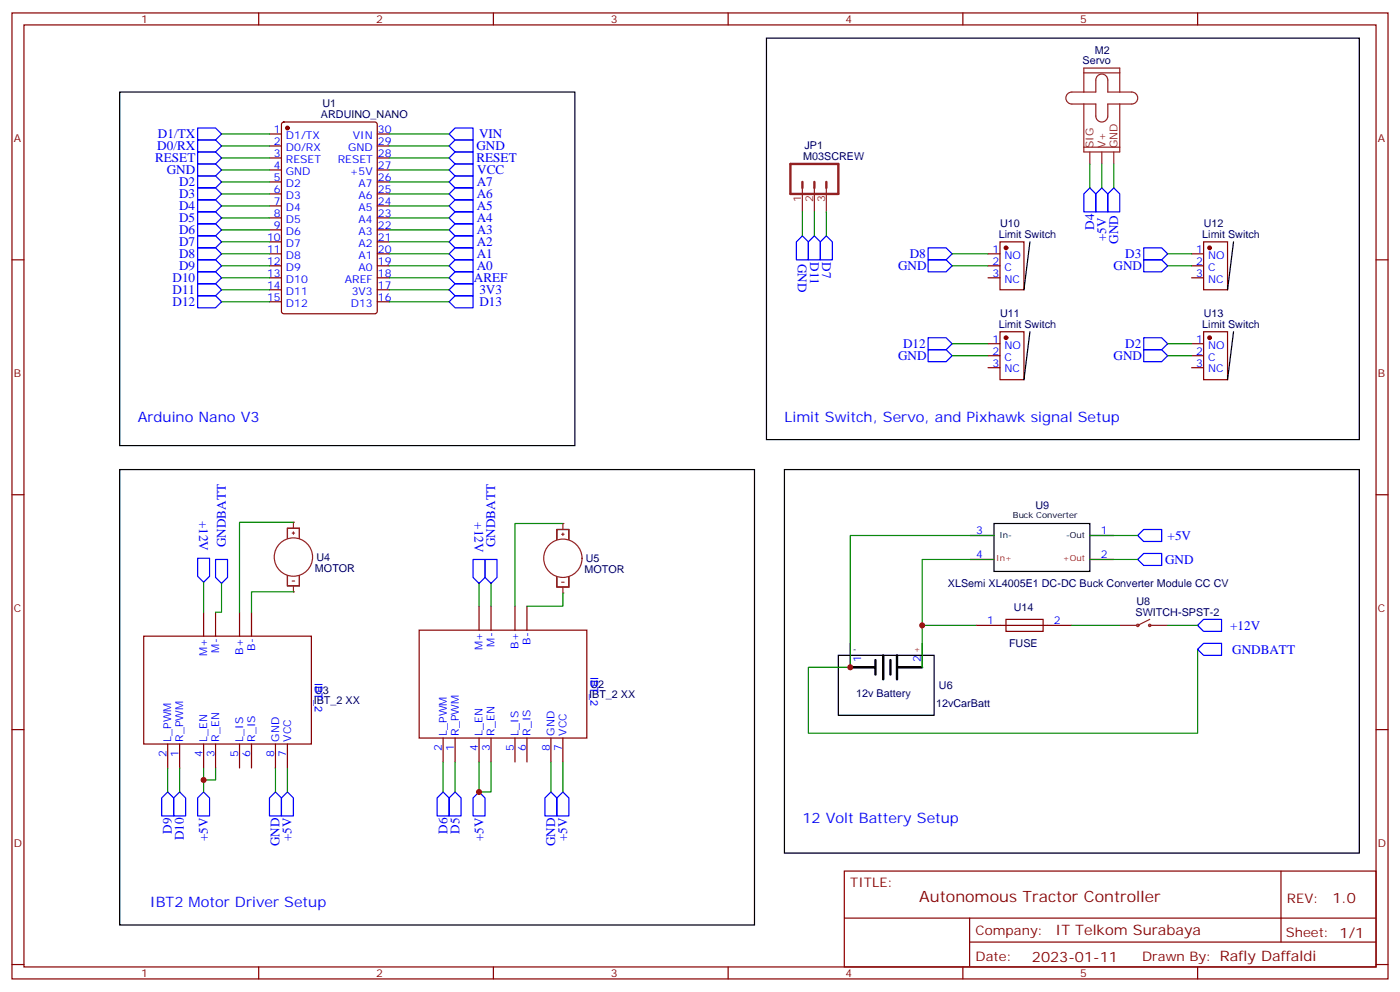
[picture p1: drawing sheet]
<svg xmlns="http://www.w3.org/2000/svg" width="412mm" height="292mm" viewBox="0 0 412 292" stroke-linecap="round" stroke-linejoin="round" font-family="sans-serif">
<g fill="none" stroke="#870000" stroke-width=".35">
<path d="M3.5 3.8h405.4v284.3h-405.4zM7.1 7.3h398.2v277.3h-398.2zM76.2 3.8v3.5M145.3 3.8v3.5M214.5 3.8v3.5M283.6 3.8v3.5M352.8 3.8v3.5M79.4 39.4h3.5M83.1 36.1l.5-.2h26.8l.7 .4v55.4l-.4 .6-27.1 .1-.6-.5-.1-55.3zM111.1 39.4h3.6M79.4 43h3.5M79.4 46.5h3.5"/>
<path d="M79.4 50h3.5M79.4 53.6h3.5M79.4 57.1h3.5M111.1 43h3.6M111.1 46.5h3.6M111.1 50h3.6M111.1 53.6h3.6M111.1 57.1h3.6M3.5 76.5h3.6M79.4 60.6h3.5M79.4 64.1h3.5M79.4 67.7h3.5"/>
<path d="M79.4 71.2h3.5M79.4 74.7h3.5M79.4 78.2h3.5M111.1 60.6h3.6M111.1 64.1h3.6M111.1 67.7h3.6M111.1 71.2h3.6M111.1 74.7h3.6M111.1 78.2h3.6M405.3 76.5h3.6M79.4 81.8h3.5M79.4 85.3h3.5"/>
<path d="M79.4 88.8h3.5M111.1 81.8h3.6M111.1 85.3h3.6M111.1 88.8h3.6M3.5 145.6h3.6M405.3 145.6h3.6M141.1 178.4v7.1M144.6 178.4v7.1M151.7 178.4v7.1M155.2 178.4v7.1M42.3 187.3h49.4v31.7h-49.4zM60 180.2v7.1"/>
<path d="M63.5 180.2v7.1M70.6 180.2v7.1M74.1 180.2v7.1M123.5 185.5h49.4v31.7h-49.4zM3.5 214.8h3.6M49.4 219v7.1M52.9 219v7.1M60 219v7.1M63.5 219v7.1M70.6 219v7.1M74.1 219v7.1M81.1 219v7.1"/>
<path d="M84.7 219v7.1M130.5 217.2v7.1M134.1 217.2v7.1M141.1 217.2v7.1M144.6 217.2v7.1M151.7 217.2v7.1M155.2 217.2v7.1M162.3 217.2v7.1M165.8 217.2v7.1M405.3 214.8h3.6M248.7 256.4h156.6v28.2h-156.6zM377.3 256.4v20.9"/>
<path d="M248.7 270.2h156.5M285.6 277.3h119.6M285.6 270.2v14.2M3.5 283.9h3.6M76.2 284.6v3.5M145.3 284.6v3.5M214.5 284.6v3.5M283.6 284.6v3.5M352.8 284.6v3.5M405.3 283.9h3.6"/>
</g>
<circle cx="84.7" cy="37.7" r=".53" fill="#870000" stroke="#870000" stroke-width=".35"/>
<g fill="none" stroke="#00f" stroke-width=".35">
<path d="M58.2 37.7h5.3l1.8 1.7-1.8 1.8h-5.3zM134.1 37.7h5.2v3.5h-5.2l-1.8-1.8zM58.2 41.2h5.3l1.8 1.8-1.8 1.7h-5.3zM58.2 44.7h5.3l1.8 1.8-1.8 1.8h-5.3zM58.2 48.3h5.3l1.8 1.7-1.8 1.8h-5.3zM58.2 51.8h5.3l1.8 1.8-1.8 1.7h-5.3zM58.2 55.3h5.3l1.8 1.8-1.8 1.7h-5.3zM58.2 58.8h5.3l1.8 1.8-1.8 1.8h-5.3zM134.1 41.2h5.2v3.5h-5.2l-1.8-1.7zM58.2 62.4h5.3l1.8 1.7-1.8 1.8h-5.3zM58.2 65.9h5.3l1.8 1.8-1.8 1.7h-5.3zM58.2 69.4h5.3l1.8 1.8-1.8 1.8h-5.3z"/>
<path d="M58.2 73h5.3l1.8 1.7-1.8 1.8h-5.3zM58.2 76.5h5.3l1.8 1.7-1.8 1.8h-5.3zM58.2 80h5.3l1.8 1.8-1.8 1.7h-5.3zM58.2 83.5h5.3l1.8 1.8-1.8 1.8h-5.3zM58.2 87.1h5.3l1.8 1.7-1.8 1.8h-5.3zM58.2 164.3h3.5v5.3l-1.7 1.8-1.8-1.8zM49.4 233.1l1.8 1.8v5.3h-3.6v-5.3zM52.9 233.1l1.8 1.8v5.3h-3.5v-5.3zM60 233.1l1.7 1.8v5.3h-3.5v-5.3zM81.1 233.1l1.8 1.8v5.3h-3.5v-5.3zM84.7 233.1l1.7 1.8v5.3h-3.5v-5.3z"/>
</g>
<path d="M65.3 39.4h14.1M65.3 43h14.1M65.3 46.5h14.1M65.3 50h14.1M65.3 53.6h14.1" fill="none" stroke="#008700" stroke-width=".35"/>
<g fill="#fff" stroke="#000" stroke-width=".35">
<path d="M84.7 169.3h3.5v3.1h-3.5z"/>
<path d="M84.7 155.5h3.5v3.2h-3.5z"/>
</g>
<path d="M84.7 158.3v-2.8h3.5v2.8M86.1 156.9h.7M86.4 153.7v1.8M86.4 156.6v.7M84.7 169.6v2.8h3.5v-2.8M86.1 171h.7M86.4 172.4v1.8" fill="none" stroke="#8c2424" stroke-width=".35"/>
<circle cx="86.4" cy="164" r="5.6" fill="#fff" stroke="#8c2424" stroke-width=".35"/>
<g fill="#8c2424">
<circle cx="86.4" cy="153.7" r=".18"/>
<circle cx="86.4" cy="174.2" r=".18"/>
</g>
<g fill="#fff" stroke="#000" stroke-width=".35">
<path d="M164 169.6h3.6v3.2h-3.6z"/>
<path d="M164 155.9h3.6v3.1h-3.6z"/>
</g>
<path d="M164 158.7v-2.8h3.6v2.8M165.5 157.3h.7M165.8 154.1v1.8M165.8 156.9v.7M164 170v2.8h3.6v-2.8M165.5 171.4h.7M165.8 172.8v1.8" fill="none" stroke="#8c2424" stroke-width=".35"/>
<circle cx="165.8" cy="164.3" r="5.6" fill="#fff" stroke="#8c2424" stroke-width=".35"/>
<g fill="#8c2424">
<circle cx="165.8" cy="154.1" r=".18"/>
<circle cx="165.8" cy="174.6" r=".18"/>
</g>
<g fill="none" stroke="#008700" stroke-width=".35">
<path d="M114.7 39.4h17.6M65.3 57.1h14.1M114.7 57.1h17.6M114.7 43h17.6M114.7 46.5h17.6M114.7 50h17.6M114.7 53.6h17.6M321 48.3v7M324.6 48.3v7M328.1 48.3v7M65.3 60.6h14.1M65.3 64.1h14.1"/>
<path d="M65.3 67.7h14.1M65.3 71.2h14.1M65.3 74.7h14.1M65.3 78.2h14.1M114.7 60.6h17.6M114.7 64.1h17.6M114.7 67.7h17.6M114.7 71.2h17.6M114.7 74.7h17.6M114.7 78.2h17.6M236.4 62.4v7M239.9 62.4v7"/>
<path d="M243.4 62.4v7M280.5 74.7h10.5M280.5 78.2h10.5M344 74.7h7M344 78.2h7M65.3 81.8h14.1M65.3 85.3h14.1M65.3 88.8h14.1M114.7 81.8h17.6M114.7 85.3h17.6M114.7 88.8h17.6M280.5 101.2h10.5"/>
<path d="M280.5 104.7h10.5M344 101.2h7M344 104.7h7M86.4 153.7h-15.8v26.5M165.8 154.1h-14.1v24.3M292.8 157.6h-42.3v38.8h-12.4v19.4h114.7v-24.7M321 157.6h14.1M60 171.4v8.8M65.3 171.7v8.5h-1.8M86.4 174.2h-12.3v6M141.1 171.7v6.7M144.6 171.7v6.7"/>
<path d="M165.8 174.6v3.8h-10.6M292.8 164.7h-21.2v31.7M321 164.7h14.1M271.6 184.1h15.9M315.7 184.1h14.1M344 184.1h8.8M49.4 226.1v7M52.9 226.1v7M60 226.1v7M63.5 226.1v3.5h-3.5M81.1 226.1v7M84.7 226.1v7"/>
<path d="M130.5 224.3v8.8M134.1 224.3v8.8M141.1 224.3v8.8h3.5v-8.8M162.3 224.3v8.8M165.8 224.3v8.8"/>
</g>
<g fill="none" stroke="#00f" stroke-width=".35">
<path d="M134.1 44.7h5.2v3.6h-5.2l-1.8-1.8zM134.1 48.3h5.2v3.5h-5.2l-1.8-1.8zM134.1 51.8h5.2v3.5h-5.2l-1.8-1.7zM134.1 55.3h5.2v3.5h-5.2l-1.8-1.7zM134.1 58.8h5.2v3.6h-5.2l-1.8-1.8zM321 55.3l1.8 1.8v5.3h-3.5v-5.3zM322.8 57.1l1.8-1.8 1.7 1.8v5.3h-3.5zM328.1 55.3l1.7 1.8v5.3h-3.5v-5.3zM134.1 62.4h5.2v3.5h-5.2l-1.8-1.8zM134.1 65.9h5.2v3.5h-5.2l-1.8-1.7zM134.1 69.4h5.2v3.6h-5.2l-1.8-1.8zM134.1 73h5.2v3.5h-5.2l-1.8-1.8z"/>
<path d="M134.1 76.5h5.2v3.5h-5.2l-1.8-1.8zM234.6 71.2l1.8-1.8 1.7 1.8v5.3h-3.5zM238.1 71.2l1.8-1.8 1.8 1.8v5.3h-3.6zM241.7 71.2l1.7-1.8 1.8 1.8v5.3h-3.5zM273.4 76.5h5.3l1.8 1.7-1.8 1.8h-5.3zM273.4 73h5.3l1.8 1.7-1.8 1.8h-5.3zM336.9 73h5.3l1.8 1.7-1.8 1.8h-5.3zM336.9 76.5h5.3l1.8 1.7-1.8 1.8h-5.3zM134.1 80h5.2v3.5h-5.2l-1.8-1.7zM134.1 83.5h5.2v3.6h-5.2l-1.8-1.8zM134.1 87.1h5.2v3.5h-5.2l-1.8-1.8zM273.4 99.4h5.3l1.8 1.8-1.8 1.7h-5.3z"/>
<path d="M336.9 99.4h5.3l1.8 1.8-1.8 1.7h-5.3zM273.4 102.9h5.3l1.8 1.8-1.8 1.8h-5.3zM336.9 102.9h5.3l1.8 1.8-1.8 1.8h-5.3zM336.9 155.9h5.3v3.5h-5.3l-1.8-1.8zM63.5 164.7h3.5v5.3l-1.7 1.7-1.8-1.7zM139.3 164.7h3.6v5.3l-1.8 1.7-1.8-1.7zM142.9 164.7h3.5v5.3l-1.8 1.7-1.7-1.7zM336.9 162.9h5.3v3.5h-5.3l-1.8-1.7zM354.5 182.3h5.3v3.5h-5.3l-1.7-1.7zM354.5 189.4h5.3v3.5h-5.3l-1.7-1.8zM130.5 233.1l1.8 1.8v5.3h-3.5v-5.3zM134.1 233.1l1.7 1.8v5.3h-3.5v-5.3z"/>
<path d="M141.1 233.1l1.8 1.8v5.3h-3.6v-5.3zM162.3 233.1l1.7 1.8v5.3h-3.5v-5.3zM165.8 233.1l1.8 1.8v5.3h-3.6v-5.3z"/>
</g>
<path d="M250.5 196.4h7M257.9 194.3v4.2M260.2 192.9v7.1M262.3 194.3v4.2M264.2 192.9v7.1M264.6 196.4h7" fill="none" stroke="#000" stroke-width=".71"/>
<path d="M225.8 11.2h174.6v118.2h-174.6zM35.3 27.1h134v104.1h-134zM303.4 71.2l-1.8 14.1M363.4 71.2l-1.8 14.1M303.4 97.6l-1.8 14.2M363.4 97.6l-1.8 14.2M35.3 138.2h186.9v134.1h-186.9zM231.1 138.2h169.3v112.9h-169.3zM285.8 157.6h7M292.8 154.1h28.2v14.1h-28.2zM321 157.6h7.1M246.9 192.9h28.3v17.6h-28.3z" fill="none" stroke="#000" stroke-width=".35"/>
<g fill="none" stroke="#870000" stroke-width=".35">
<path d="M291 74.7h3.6M291 78.2h3.6M294.6 71.2h7v14.1h-7zM351 74.7h3.5M351 78.2h3.5M354.5 71.2h7.1v14.1h-7.1zM291 81.8h3.6M294.6 97.6h7v14.2h-7zM351 81.8h3.5M354.5 97.6h7.1v14.2h-7.1zM291 101.2h3.6M291 104.7h3.6"/>
<path d="M291 108.2h3.6M351 101.2h3.5M351 104.7h3.5M351 108.2h3.5M250.5 189.4v7M271.6 189.4v7M287.5 184.1h28.2M296.3 182.3h11v3.5h-11z"/>
</g>
<g fill="none" stroke="#8c2424" stroke-width=".35">
<path d="M314.5 27.6l1.2-.5h7.1v-3.5a1.76 1.76 0 0 1 1.8-1.8 1.76 1.76 0 0 1 1.7 1.8v3.5h7.1a1.76 1.76 0 0 1 1.7 1.8 1.76 1.76 0 0 1-1.7 1.7h-7.1v3.5a1.76 1.76 0 0 1-1.7 1.8 1.76 1.76 0 0 1-1.8-1.8v-3.5h-7.1a1.76 1.76 0 0 1-1.6-1.1 1.76 1.76 0 0 1 .4-1.9zM319.3 27.1v-7.1h10.5v7.1M319.3 30.6v14.1h10.5v-14.1M319.3 21.4h10.5M236.4 55.3v7.1M239.9 55.3v7.1M243.4 55.3v7.1M319.3 43.3h10.5M321 44.7v3.6M324.6 44.7v3.6M328.1 44.7v3.6M329.8 184.1h5"/>
<path d="M338.7 182.3l-3.6 1.8M338.7 184.1h5.3"/>
<circle cx="335.1" cy="184.1" r=".35"/>
<circle cx="338.7" cy="184.1" r=".35"/>
</g>
<path d="M285.8 164.7h7M321 164.7h7.1" fill="none" stroke="#f00" stroke-width=".35"/>
<g fill="#870000" stroke="#870000" stroke-width=".35">
<circle cx="296.3" cy="73" r=".53"/>
<circle cx="296.3" cy="99.4" r=".53"/>
<circle cx="356.3" cy="73" r=".53"/>
<circle cx="356.3" cy="99.4" r=".53"/>
</g>
<path d="M232.8 48.3h14.1v8.8h-14.1zM236.4 53.6v1.7M239.9 53.6v1.7M243.4 53.6v1.7" fill="none" stroke="#8c2424" stroke-width=".71"/>
<g fill="#c00">
<circle cx="60" cy="229.6" r=".88"/>
<circle cx="250.5" cy="196.4" r=".88"/>
<circle cx="141.1" cy="233.1" r=".88"/>
<circle cx="271.6" cy="184.1" r=".88"/>
</g>
<text font-size="4.6" fill="#800" x="270.8" y="265.4">Autonomous Tractor Controller</text>
<g font-size="4.2" fill="#00f">
<text x="40.6" y="124.1">Arduino Nano V3</text>
<text x="231.1" y="124.1">Limit Switch, Servo, and Pixhawk signal Setup</text>
<text x="236.4" y="242.3">12 Volt Battery Setup</text>
<text x="44.1" y="267">IBT2 Motor Driver Setup</text>
</g>
<g font-size="4.2" fill="#800">
<text x="392.5" y="265.7">1.0</text>
<text x="310.9" y="275.2">IT Telkom Surabaya</text>
<text x="304" y="283">2023-01-11</text>
</g>
<g font-size="3.9" fill="#00f">
<text x="46.5" y="40.7">D1/TX</text>
<text x="141.1" y="40.7">VIN</text>
<text x="45.7" y="47.8">RESET</text>
<text x="46.3" y="44.2">D0/RX</text>
<text x="140.3" y="44.3">GND</text>
<text x="140.4" y="47.7">RESET</text>
<text x="49.1" y="51.3">GND</text>
<text x="140.6" y="51.3">VCC</text>
<text x="52.8" y="54.8">D2</text>
<text x="52.8" y="58.3">D3</text>
<text x="140.4" y="54.8">A7</text>
<text x="140.4" y="58.3">A6</text>
<text x="52.8" y="61.9">D4</text>
<text x="52.8" y="65.4">D5</text>
<text x="140.4" y="61.8">A5</text>
<text x="140.4" y="65.4">A4</text>
<text x="52.8" y="68.9">D6</text>
<text x="140.4" y="68.9">A3</text>
<text x="322.3" y="67.7" transform="rotate(-90 322.3 67.7)">D4</text>
<text x="325.8" y="71" transform="rotate(-90 325.8 71)">+5V</text>
<text x="329.3" y="71.7" transform="rotate(-90 329.3 71.7)">GND</text>
<text x="52.8" y="72.5">D7</text>
<text x="52.8" y="76">D8</text>
<text x="140.4" y="72.4">A2</text>
<text x="140.4" y="76">A1</text>
<text x="235.1" y="77.7" transform="rotate(90 235.1 77.7)">GND</text>
<text x="238.6" y="77.2" transform="rotate(90 238.6 77.2)">D11</text>
<text x="242.1" y="77.2" transform="rotate(90 242.1 77.2)">D7</text>
<text x="268" y="76">D8</text>
<text x="331.5" y="76">D3</text>
<text x="50.8" y="83">D10</text>
<text x="52.8" y="79.5">D9</text>
<text x="139.6" y="83">AREF</text>
<text x="140.4" y="79.5">A0</text>
<text x="264.5" y="79.5">GND</text>
<text x="328" y="79.5">GND</text>
<text x="50.8" y="86.6">D11</text>
<text x="141.2" y="86.6">3V3</text>
<text x="50.8" y="90.1">D12</text>
<text x="141.2" y="90.1">D13</text>
<text x="264.5" y="105.9">GND</text>
<text x="266" y="102.4">D12</text>
<text x="328" y="105.9">GND</text>
<text x="331.5" y="102.4">D2</text>
<text x="58.7" y="153.3" transform="rotate(90 58.7 153.3)">+12V</text>
<text x="139.8" y="153.7" transform="rotate(90 139.8 153.7)">+12V</text>
<text x="66.5" y="161.1" transform="rotate(-90 66.5 161.1)">GNDBATT</text>
<text x="145.9" y="161.1" transform="rotate(-90 145.9 161.1)">GNDBATT</text>
<text x="343.9" y="158.9">+5V</text>
<text x="343.2" y="165.9">GND</text>
<text x="362.3" y="185.3">+12V</text>
<text x="363" y="192.4">GNDBATT</text>
<text x="50.6" y="245.5" transform="rotate(-90 50.6 245.5)">D9</text>
<text x="131.8" y="245.5" transform="rotate(-90 131.8 245.5)">D6</text>
<text x="135.3" y="245.5" transform="rotate(-90 135.3 245.5)">D5</text>
<text x="54.1" y="247.4" transform="rotate(-90 54.1 247.4)">D10</text>
<text x="61.2" y="247.6" transform="rotate(-90 61.2 247.6)">+5V</text>
<text x="82.3" y="249" transform="rotate(-90 82.3 249)">GND</text>
<text x="85.9" y="247.6" transform="rotate(-90 85.9 247.6)">+5V</text>
<text x="142.4" y="247.6" transform="rotate(-90 142.4 247.6)">+5V</text>
<text x="163.5" y="249" transform="rotate(-90 163.5 249)">GND</text>
<text x="167.1" y="247.6" transform="rotate(-90 167.1 247.6)">+5V</text>
</g>
<g font-size="3.9" fill="#800">
<text x="250.5" y="261">TITLE:</text>
<text x="379.1" y="265.7">REV:</text>
<text x="287.4" y="275.2">Company:</text>
<text x="378.7" y="275.8">Sheet: 1/1</text>
<text x="287.4" y="282.9">Date:</text>
<text x="336.4" y="282.9">Drawn By: Rafly Daffaldi</text>
</g>
<g font-size="3.2" fill="#800">
<text x="41.6" y="6.8">1</text>
<text x="110.8" y="6.8">2</text>
<text x="179.9" y="6.8">3</text>
<text x="249.1" y="6.8">4</text>
<text x="318.2" y="6.8">5</text>
<text x="4.1" y="41.9">A</text>
<text x="405.9" y="41.9">A</text>
<text x="4.1" y="111.1">B</text>
<text x="405.9" y="111.1">B</text>
<text x="4.1" y="180.2">C</text>
<text x="405.9" y="180.2">C</text>
<text x="4.1" y="249.3">D</text>
<text x="405.9" y="249.3">D</text>
<text x="41.6" y="287.6">1</text>
<text x="110.8" y="287.6">2</text>
<text x="179.9" y="287.6">3</text>
<text x="249.1" y="287.6">4</text>
<text x="318.2" y="287.6">5</text>
</g>
<g font-size="3.2" fill="#000080">
<text x="322.5" y="15.8">M2</text>
<text x="318.9" y="19">Servo</text>
<text x="94.5" y="34.7">ARDUINO_NANO</text>
<text x="95" y="31.4">U1</text>
<text x="236.6" y="47.2">M03SCREW</text>
<text x="237" y="43.9">JP1</text>
<text x="294.2" y="70">Limit Switch</text>
<text x="294.6" y="66.7">U10</text>
<text x="354.2" y="70">Limit Switch</text>
<text x="354.6" y="66.7">U12</text>
<text x="294.6" y="93.2">U11</text>
<text x="354.6" y="93.2">U13</text>
<text x="294.2" y="96.5">Limit Switch</text>
<text x="354.2" y="96.5">Limit Switch</text>
<text x="305" y="149.7">U9</text>
<text x="93.2" y="165">U4</text>
<text x="172.6" y="165.4">U5</text>
<text x="92.8" y="168.3">MOTOR</text>
<text x="172.2" y="168.6">MOTOR</text>
<text x="279.2" y="172.8">XLSemi XL4005E1 DC-DC Buck Converter Module CC CV</text>
<text x="298.6" y="179.9">U14</text>
<text x="334.8" y="178">U8</text>
<text x="334.5" y="181.3">SWITCH-SPST-2</text>
<text x="297.2" y="190.5">FUSE</text>
<text x="173.9" y="202.4">U2</text>
<text x="276.6" y="202.9">U6</text>
<text x="92.4" y="207.4">IBT_2 XX</text>
<text x="92.8" y="204.2">U3</text>
<text x="173.6" y="205.6">IBT_2 XX</text>
<text x="252.2" y="205.1">12v Battery</text>
<text x="275.7" y="208.2">12vCarBatt</text>
</g>
<g font-size="3.2" fill="#00f">
<text x="80.7" y="39.1">1</text>
<text x="84.2" y="40.9">D1/TX</text>
<text x="103.9" y="40.9">VIN</text>
<text x="111.3" y="39.1">30</text>
<text x="80.7" y="42.6">2</text>
<text x="80.7" y="46.1">3</text>
<text x="84.2" y="44.4">D0/RX</text>
<text x="84.2" y="47.9">RESET</text>
<text x="99.5" y="47.9">RESET</text>
<text x="102.5" y="44.4">GND</text>
<text x="111.3" y="46.1">28</text>
<text x="111.3" y="42.6">29</text>
<text x="80.7" y="49.7">4</text>
<text x="80.7" y="53.2">5</text>
<text x="84.2" y="51.4">GND</text>
<text x="103" y="51.4">+5V</text>
<text x="111.3" y="53.2">26</text>
<text x="111.3" y="49.7">27</text>
<text x="80.7" y="56.7">6</text>
<text x="84.2" y="55">D2</text>
<text x="84.2" y="58.5">D3</text>
<text x="105.6" y="58.5">A6</text>
<text x="105.6" y="55">A7</text>
<text x="111.3" y="56.7">25</text>
<text x="80.7" y="60.3">7</text>
<text x="80.7" y="63.8">8</text>
<text x="84.2" y="62">D4</text>
<text x="84.2" y="65.5">D5</text>
<text x="105.6" y="65.5">A4</text>
<text x="105.6" y="62">A5</text>
<text x="111.3" y="63.8">23</text>
<text x="111.3" y="60.3">24</text>
<text x="78.7" y="70.8">10</text>
<text x="80.7" y="67.3">9</text>
<text x="84.2" y="69.1">D6</text>
<text x="105.6" y="69.1">A3</text>
<text x="111.3" y="70.8">21</text>
<text x="111.3" y="67.3">22</text>
<text x="78.7" y="74.4">11</text>
<text x="78.7" y="77.9">12</text>
<text x="84.2" y="72.6">D7</text>
<text x="84.2" y="76.1">D8</text>
<text x="105.6" y="76.1">A1</text>
<text x="105.6" y="72.6">A2</text>
<text x="111.3" y="77.9">19</text>
<text x="111.3" y="74.4">20</text>
<text x="292.4" y="74.4">1</text>
<text x="292.4" y="77.9">2</text>
<text x="295.9" y="76.1">NO</text>
<text x="352.3" y="74.4">1</text>
<text x="352.3" y="77.9">2</text>
<text x="355.8" y="76.1">NO</text>
<text x="78.7" y="81.4">13</text>
<text x="84.2" y="79.7">D9</text>
<text x="84.2" y="83.2">D10</text>
<text x="101.6" y="83.2">AREF</text>
<text x="105.6" y="79.7">A0</text>
<text x="111.3" y="81.4">18</text>
<text x="292.4" y="81.4">3</text>
<text x="295.9" y="79.7">C</text>
<text x="295.9" y="83.2">NC</text>
<text x="352.3" y="81.4">3</text>
<text x="355.8" y="79.7">C</text>
<text x="355.8" y="83.2">NC</text>
<text x="78.7" y="84.9">14</text>
<text x="78.7" y="88.5">15</text>
<text x="84.2" y="86.7">D11</text>
<text x="103.6" y="86.7">3V3</text>
<text x="111.3" y="88.5">16</text>
<text x="111.3" y="84.9">17</text>
<text x="84.2" y="90.2">D12</text>
<text x="103.3" y="90.2">D13</text>
<text x="292.4" y="100.8">1</text>
<text x="352.3" y="100.8">1</text>
<text x="292.4" y="104.4">2</text>
<text x="292.4" y="107.9">3</text>
<text x="295.9" y="102.6">NO</text>
<text x="295.9" y="106.1">C</text>
<text x="352.3" y="104.4">2</text>
<text x="352.3" y="107.9">3</text>
<text x="355.8" y="102.6">NO</text>
<text x="355.8" y="106.1">C</text>
<text x="295.9" y="109.6">NC</text>
<text x="355.8" y="109.6">NC</text>
<text x="287.5" y="157.3">3</text>
<text x="324.3" y="157.3">1</text>
<text x="287.5" y="164.3">4</text>
<text x="324.3" y="164.3">2</text>
<text x="290.8" y="183.7">1</text>
<text x="310.4" y="183.7">2</text>
<text x="75.1" y="191.6" transform="rotate(-90 75.1 191.6)">B-</text>
<text x="142.2" y="191.5" transform="rotate(-90 142.2 191.5)">M+</text>
<text x="145.7" y="190.3" transform="rotate(-90 145.7 190.3)">M-</text>
<text x="152.8" y="191" transform="rotate(-90 152.8 191)">B+</text>
<text x="156.3" y="189.8" transform="rotate(-90 156.3 189.8)">B-</text>
<text x="61" y="193.2" transform="rotate(-90 61 193.2)">M+</text>
<text x="64.6" y="192.1" transform="rotate(-90 64.6 192.1)">M-</text>
<text x="71.6" y="192.7" transform="rotate(-90 71.6 192.7)">B+</text>
<text x="253.6" y="194.9" transform="rotate(-90 253.6 194.9)">1</text>
<text x="271.3" y="194.9" transform="rotate(-90 271.3 194.9)">2</text>
<text x="92.8" y="201" transform="rotate(90 92.8 201)">IBT_2</text>
<text x="173.9" y="199.3" transform="rotate(90 173.9 199.3)">IBT_2</text>
<text x="50.4" y="218.3" transform="rotate(-90 50.4 218.3)">L_PWM</text>
<text x="54" y="218.3" transform="rotate(-90 54 218.3)">R_PWM</text>
<text x="61" y="218.3" transform="rotate(-90 61 218.3)">L_EN</text>
<text x="64.6" y="218.3" transform="rotate(-90 64.6 218.3)">R_EN</text>
<text x="71.6" y="218.3" transform="rotate(-90 71.6 218.3)">L_IS</text>
<text x="75.1" y="218.3" transform="rotate(-90 75.1 218.3)">R_IS</text>
<text x="82.2" y="218.3" transform="rotate(-90 82.2 218.3)">GND</text>
<text x="85.7" y="218.3" transform="rotate(-90 85.7 218.3)">VCC</text>
<text x="130.2" y="221" transform="rotate(-90 130.2 221)">2</text>
<text x="131.6" y="216.5" transform="rotate(-90 131.6 216.5)">L_PWM</text>
<text x="133.7" y="221" transform="rotate(-90 133.7 221)">1</text>
<text x="135.1" y="216.5" transform="rotate(-90 135.1 216.5)">R_PWM</text>
<text x="140.8" y="221" transform="rotate(-90 140.8 221)">4</text>
<text x="142.2" y="216.5" transform="rotate(-90 142.2 216.5)">L_EN</text>
<text x="144.3" y="221" transform="rotate(-90 144.3 221)">3</text>
<text x="145.7" y="216.5" transform="rotate(-90 145.7 216.5)">R_EN</text>
<text x="151.3" y="221" transform="rotate(-90 151.3 221)">5</text>
<text x="152.8" y="216.5" transform="rotate(-90 152.8 216.5)">L_IS</text>
<text x="154.9" y="221" transform="rotate(-90 154.9 221)">6</text>
<text x="156.3" y="216.5" transform="rotate(-90 156.3 216.5)">R_IS</text>
<text x="161.9" y="221" transform="rotate(-90 161.9 221)">8</text>
<text x="163.3" y="216.5" transform="rotate(-90 163.3 216.5)">GND</text>
<text x="165.5" y="221" transform="rotate(-90 165.5 221)">7</text>
<text x="166.9" y="216.5" transform="rotate(-90 166.9 216.5)">VCC</text>
<text x="49" y="222.8" transform="rotate(-90 49 222.8)">2</text>
<text x="52.6" y="222.8" transform="rotate(-90 52.6 222.8)">1</text>
<text x="59.6" y="222.8" transform="rotate(-90 59.6 222.8)">4</text>
<text x="63.1" y="222.8" transform="rotate(-90 63.1 222.8)">3</text>
<text x="70.2" y="222.8" transform="rotate(-90 70.2 222.8)">5</text>
<text x="73.7" y="222.8" transform="rotate(-90 73.7 222.8)">6</text>
<text x="80.8" y="222.8" transform="rotate(-90 80.8 222.8)">8</text>
<text x="84.3" y="222.8" transform="rotate(-90 84.3 222.8)">7</text>
</g>
<g font-size="3.2" fill="#8d2323">
<text x="322.1" y="43.7" transform="rotate(-90 322.1 43.7)">SIG</text>
<text x="325.6" y="43.7" transform="rotate(-90 325.6 43.7)">V+</text>
<text x="329.1" y="43.7" transform="rotate(-90 329.1 43.7)">GND</text>
<text x="236" y="59.4" transform="rotate(-90 236 59.4)">1</text>
<text x="239.5" y="59.4" transform="rotate(-90 239.5 59.4)">2</text>
<text x="243.1" y="59.4" transform="rotate(-90 243.1 59.4)">3</text>
</g>
<g font-size="2.5">
<text x="298.4" y="152.3">Buck Converter</text>
<text x="294.4" y="158.3">In-</text>
<text x="314" y="158.3">-Out</text>
<text x="251.2" y="191.8">-</text>
</g>
<g font-size="2.5" fill="#f00">
<text x="293.5" y="165">In+</text>
<text x="313.1" y="165">+Out</text>
<text x="269.2" y="191.8">+</text>
</g>
</svg>
